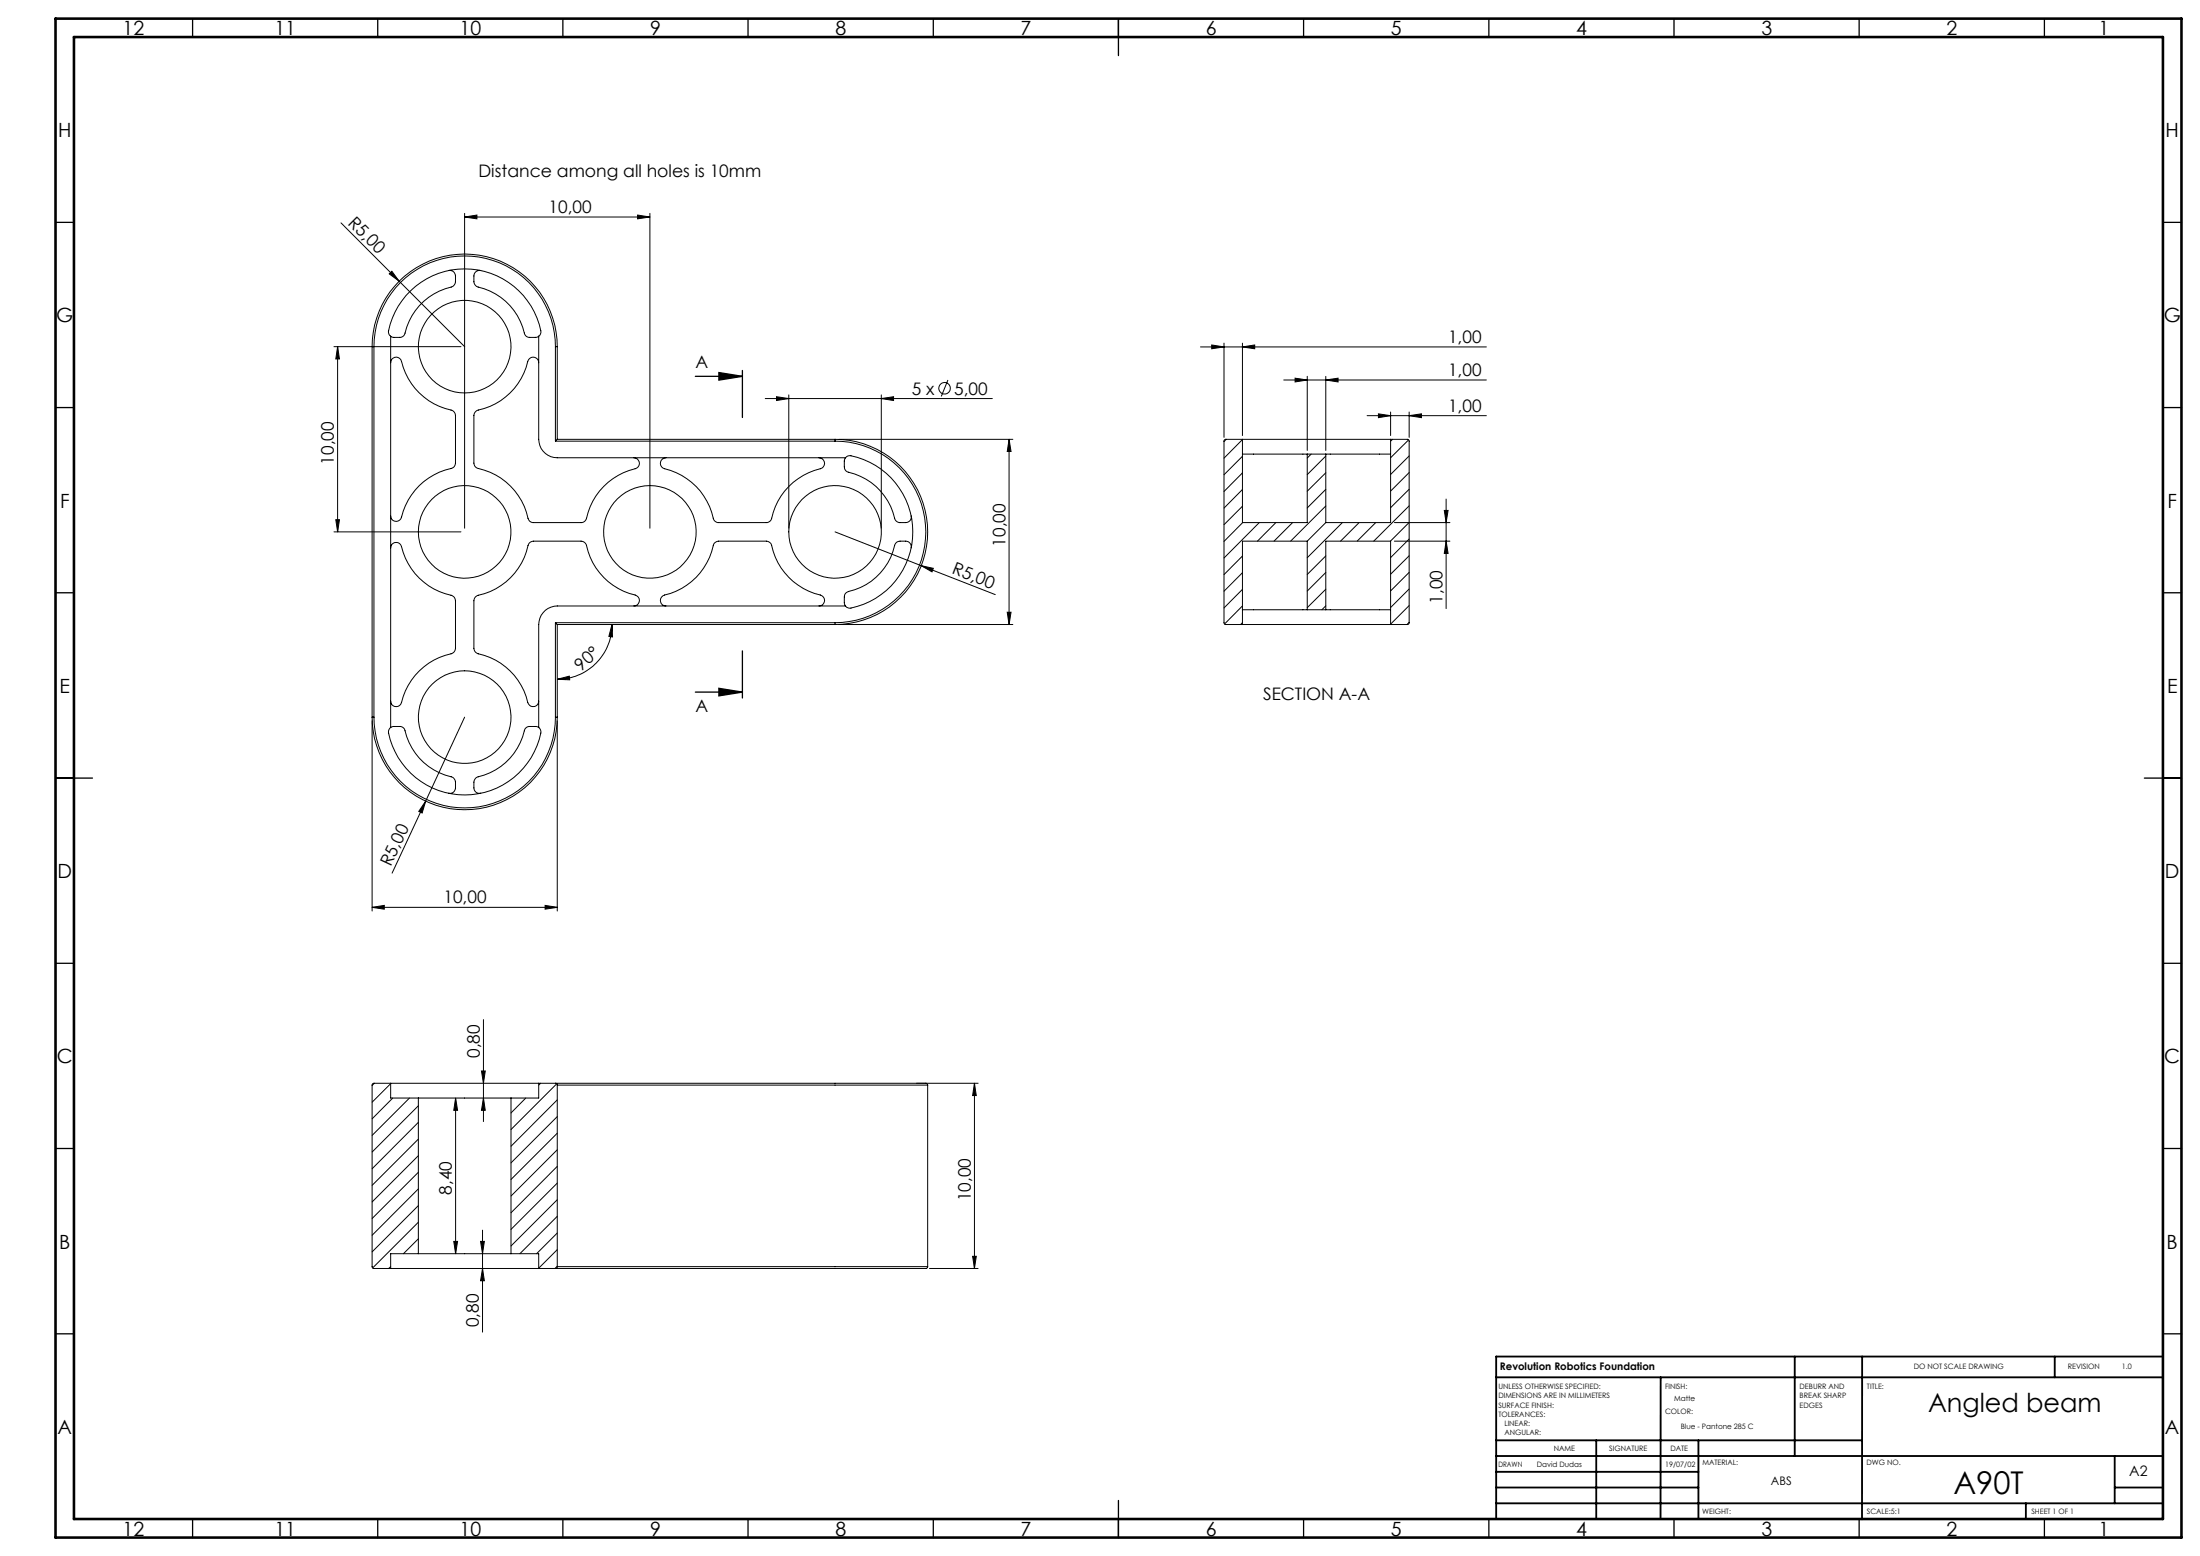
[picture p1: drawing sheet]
<svg xmlns="http://www.w3.org/2000/svg" width="594mm" height="420mm" viewBox="0 0 594 420" stroke-linecap="round" stroke-linejoin="round" font-family="sans-serif">
<g fill="none" stroke="#000" stroke-width=".27">
<path d="M125.4 58.6l3.4-.6v1.1zM125.4 57.6v85M125.4 58.6h50.1M172.2 58l3.3 .6-3.3 .5zM175.5 57.6v85M92.1 60.2l15.7 15.7M105.1 73.9l.7-.7 2 2.7zM107.8 75.9l17.6 17.7M121.1 73a1.54 1.54 0 0 1 1.9 1.5v1.5a1.59 1.59 0 0 1-1.2 1.5 16.8 16.8 0 0 0-12.6 12.9l-.3 .4-.7 .3h-2l-.7-.3M129.8 73a1.54 1.54 0 0 0-1.8 1.5v1.5a1.59 1.59 0 0 0 1.1 1.5 16.8 16.8 0 0 1 12.6 12.9l.4 .4 .7 .3h2l.7-.3M90.2 93.6h34.3M91.2 93.6v50"/>
<path d="M91.2 93.6l.5 3.3h-1zM100.5 93.6h.5M100.5 93.6a25 25 0 0 1 25-25 25 25 0 0 1 25 25M100.5 93.6v100M101 93.6a24.5 24.5 0 0 1 24.5-24.5 24.5 24.5 0 0 1 24.5 24.5M101 93.6v100M105.5 90.8a1.52 1.52 0 0 1-.6-1.5 20.9 20.9 0 0 1 20.8-16.7 20.9 20.9 0 0 1 20.3 17.3l-.5 .9M105.5 97.9a1.48 1.48 0 0 1 1.3-1.5 1.48 1.48 0 0 1 1.6 1.2 17.9 17.9 0 0 0 13.8 13.3l.6 .5 .2 .8v12.8a1.48 1.48 0 0 1-1.2 1.5 17.8 17.8 0 0 0-13.6 13.5 1.49 1.49 0 0 1-1.6 .7 1.49 1.49 0 0 1-1.1-1.4M105.5 90.8v105.6M145.5 90.8v27.8a5 5 0 0 0 5 5h77.8M145.5 97.9a1.5 1.5 0 0 0-1.4-1.5 1.5 1.5 0 0 0-1.6 1.2 17.8 17.8 0 0 1-13.8 13.3l-.5 .5-.2 .8v12.8a1.48 1.48 0 0 0 1.2 1.5 18 18 0 0 1 13.6 13.9l.3 .3 .7 .4h13.1a1.48 1.48 0 0 0 1.5-1.2 17.8 17.8 0 0 1 13.5-13.6 1.5 1.5 0 0 0 .7-1.6 1.5 1.5 0 0 0-1.5-1.1M150 93.6h.5"/>
<path d="M150 93.6v25.5M150.5 93.6v25M324.1 93.6h77.2M327.2 93.1l3.3 .5-3.3 .5zM330.5 92.6v25.5M335.5 93.6l3.3-.5v1zM335.5 92.6v25M150 119.1h75.5M150.5 118.6l-.5 .5M150.5 118.6h75M206.6 107.6h61.3M209.7 107.1l3.3 .5-3.3 .5z"/>
<path d="M213 106.6v36M225.5 118.6a25 25 0 0 1 25 25 25 25 0 0 1-25 25M225.5 119.1a24.5 24.5 0 0 1 24.5 24.5 24.5 24.5 0 0 1-24.5 24.5M225.5 118.6v.5M226.4 118.6h47.1M237.9 107.6l3.4-.5v1zM237.9 106.6v36M255.9 102.6l-1.8 4.4M272.5 118.6l.5 3.3h-1zM272.5 118.6v50M331.1 118.6l-.6 .6M335.5 118.7l-5 5"/>
<path d="M335.5 118.6h-4.6l-.4 .4v49.2l.4 .4h4.6M335.5 118.6h40M335.5 118.6v22.5h17.5v-18.5M346.6 102.6h54.7M349.7 102.1l3.3 .5-3.3 .5zM353 101.6v20M358 102.6l3.3-.5v1zM358 101.6v20M369.1 112.2h32.2M372.2 111.7l3.3 .5-3.3 .5zM375.5 118.6h4.6l.4 .4v49.2l-.4 .4h-4.6M375.5 118.6v22.5h-17.5"/>
<path d="M375.5 111.2v6.4M376 118.6l-.5 .5M380.3 118.7l-4.8 4.9M380.5 112.2l3.3-.5v1zM380.5 111.2v6.9M179.8 123.6a1.5 1.5 0 0 0-1.5 1.3 1.5 1.5 0 0 0 1.2 1.6 17.8 17.8 0 0 1 13.3 13.9l1 .7h13.1a1.48 1.48 0 0 0 1.5-1.2 17.8 17.8 0 0 1 13.5-13.6 1.51 1.51 0 0 0 .7-1.6 1.51 1.51 0 0 0-1.5-1.1M228.3 123.6a1.41 1.41 0 0 1 1.5-.6 20.9 20.9 0 0 1 16.7 20.8 20.9 20.9 0 0 1-17.4 20.3l-.8-.5M228.3 123.6l-.3 .8v1.6a1.48 1.48 0 0 0 1.1 1.5 16.9 16.9 0 0 1 12.7 12.9l.5 .5 .7 .2a3 3 0 0 0 2.5-.4l.4-.5 .1-.9M335.5 123.2l-5 4.9M335.5 127.7l-5 5M335.5 132.1l-5 5M335.5 136.6l-5 5"/>
<path d="M335.5 122.6h17.5M353 122.6h5M354 122.6l-1 1M358 123.1l-5 5M358 127.6l-5 5M358 132.1l-5 5M358 136.6l-9.5 9.5M358 122.6h17.5M358 122.6v18.5M380.5 123.1l-5 5M380.5 127.5l-5 5.1M380.5 132.1l-5 4.9"/>
<path d="M380.5 136.5l-9.6 9.6M390 137.8h1l-.5 3.3zM390.5 134.7v29.6M90.2 143.6h34.3M90.7 140.3h1l-.5 3.3zM105.5 147.9a1.48 1.48 0 0 1 1.3-1.5 1.48 1.48 0 0 1 1.6 1.1 18 18 0 0 0 13.8 13.4l.6 .5 .2 .8v12.8a1.56 1.56 0 0 1-1.2 1.5 17.8 17.8 0 0 0-13.6 13.5 1.48 1.48 0 0 1-1.6 .7 1.48 1.48 0 0 1-1.1-1.5M225.5 143.6l43.2 16.9M246 147.9a1.53 1.53 0 0 0-1.5-1.8h-1.5a1.48 1.48 0 0 0-1.5 1.1 16.8 16.8 0 0 1-12.8 12.7l-.6 .5-.1 .7v1.7l.3 .8M248.7 152.7l3.3 .7-.4 1zM335.5 150.1l-5 5M335.5 154.6l-5 5M335.5 159.1l-5 5"/>
<path d="M335.5 141.1l-5 5M340 141.1l-9.5 9.5M344.5 141.1l-5 5M349 141.1l-5 5M353 146.1h-17.5v22.5M353 146.1v18.5M358 141.1l-5 5M358 150.1l-5 5M358 154.5l-5 5M358 159l-5 5M362.4 141.1l-9.4 9.4M367 141.1l-5.1 5"/>
<path d="M371.4 141.1l-5 5M375.5 146.1v22.5M375.5 146.1h-17.5v18.5M376.5 141.1h15M376.5 146.1h15M380.5 141l-5.1 5.1M380.5 145.5l-5 5M380.5 150l-5 5M380.5 154.5l-5 5M380.5 159l-5 5M390.5 146.1l.5 3.3h-1zM150 168.1l.5 .5"/>
<path d="M150 168.1h75.5M150 168.1v25.5M150.5 168.6v25M150.5 168.6h75M165.2 168.6l.2 3.3-1-.1zM165.2 168.6a14.8 14.8 0 0 1-14.7 14.8M171.1 163.6a1.5 1.5 0 0 0 1.5-1.4 1.5 1.5 0 0 0-1.1-1.6 17.9 17.9 0 0 1-13.3-13.8l-.6-.5-.7-.2h-12.9a1.56 1.56 0 0 0-1.4 1.2 17.9 17.9 0 0 1-13.9 13.6l-.5 .5-.2 .8v12.8a1.56 1.56 0 0 0 1.2 1.5 17.8 17.8 0 0 1 13.5 13.5 1.48 1.48 0 0 0 1.7 .7 1.48 1.48 0 0 0 1.1-1.5M179.8 163.6a1.5 1.5 0 0 1-1.5-1.4 1.5 1.5 0 0 1 1.2-1.6 17.8 17.8 0 0 0 13.3-13.8l.5-.5 .7-.2h12.9a1.56 1.56 0 0 1 1.5 1.2 17.8 17.8 0 0 0 13.5 13.5 1.49 1.49 0 0 1 .7 1.7 1.49 1.49 0 0 1-1.5 1.1M225.5 168.1v.5M226.4 168.6h47.1M228.3 163.6h-77.8a5 5 0 0 0-5 5v27.8M272 165.3h1l-.5 3.3z"/>
<path d="M335.5 163.6l-4.9 4.8M335.5 168.1l-.5 .5M335.5 164.6h17.5M335.5 168.6h40M353 164.6h5M358 163.5l-1.1 1.1M358 164.6h17.5M380.5 163.5l-5 5M380.5 168l-.6 .6M100.5 193.6h.5M100.5 193.6a25 25 0 0 0 25 25 25 25 0 0 0 25-25M100.5 194.6v51.3"/>
<path d="M101 193.6a24.5 24.5 0 0 0 24.5 24.5 24.5 24.5 0 0 0 24.5-24.5M105.5 196.4a1.54 1.54 0 0 0-.6 1.5 20.9 20.9 0 0 0 20.8 16.7 20.9 20.9 0 0 0 20.3-17.3l-.5-.9M105.5 196.4l.7-.3h1.7a1.41 1.41 0 0 1 1.5 1.2 16.8 16.8 0 0 0 12.9 12.5l.5 .6 .2 .7a3 3 0 0 1-.3 2.5l-.6 .4-1 .1M125.4 193.6l-10.5 22.6M145.5 196.4l-.7-.3h-1.8a1.41 1.41 0 0 0-1.4 1.2 16.8 16.8 0 0 1-12.9 12.5l-.5 .6-.2 .7a3 3 0 0 0 .3 2.5l.5 .4 1 .1M150 193.6h.5M150.5 194.6v51.3M150.5 183.4l3.2-.9 .1 1zM114.9 216.2l-.9 3.2-.9-.4zM114.9 216.2l-9 19.5M100.5 244.9l3.3-.5v1zM100.5 244.9h50"/>
<path d="M147.2 244.4l3.3 .5-3.3 .5zM130.5 275.2v27.5M101.1 292.4l-.6 .6M105.5 292.5l-5 5M105.5 292.4h-4.6l-.4 .4v49.2l.4 .4h4.6M105.5 292.4h40M105.5 292.4v4h7.5M106 296.4l-5.5 5.6M110.6 296.4l-10.1 10.1M113 298.5l-12.5 12.5M113 296.4h25M113 296.4v42"/>
<path d="M123 296.4v42M123 296.4l.5 3.3h-1zM130 289.1h1l-.5 3.3zM130.5 296.4l.5 3.3h-1zM138 296.4v42M142 296.4l-4 4M145.5 292.4h104.5l.5 .5M145.5 292.4v4h-7.5M146 292.4l-.5 .5M150 292.4l.3 .1 .2 .4M150.3 292.5l-12.3 12.4M150.5 296.9l-12.5 12.5"/>
<path d="M150.5 292.9h100M150.5 292.9v49M247.5 292.4h16.6M250.5 292.9v49M263.1 292.4l.5 3.3h-1zM263.1 292.4v50M113 302.9l-12.5 12.6M113 307.5l-12.5 12.5M113 311.9l-12.5 12.5M113 316.4l-12.5 12.5M150.5 301.4l-12.5 12.5M150.5 305.9l-12.5 12.5"/>
<path d="M150.5 310.4l-12.5 12.4M150.5 314.8l-12.5 12.6M150.5 319.4l-12.5 12.4M113 320.9l-12.5 12.5M113 325.4l-12.5 12.5M113 329.9l-12.4 12.3M113 334.4l-4.1 4M113 338.4h25M113 338.4h-7.5v4M122.5 335.1h1l-.5 3.3zM129.8 335.1h1l-.5 3.3zM130.3 332.1v27.5"/>
<path d="M138 338.4h7.5v4M150.5 323.8l-12.5 12.5M150.5 328.3l-10.1 10.1M150.5 332.8l-5.6 5.6M150.5 337.3l-5 5M262.6 339.1h1l-.5 3.3zM105.5 341.9l-.5 .5M105.5 342.4h40M130.3 342.4l.5 3.3h-1zM150.5 341.8l-.6 .6M150.5 341.9l-.2 .3-.3 .2M150.5 341.9h100"/>
<path d="M250.5 341.9l-.5 .5h-104.5M251 342.4h13.1"/>
<circle cx="125.5" cy="93.6" r="12.5"/>
<circle cx="255" cy="104.8" r="1.56"/>
<circle cx="125.5" cy="143.6" r="12.5"/>
<circle cx="175.5" cy="143.6" r="12.5"/>
<circle cx="225.5" cy="143.6" r="12.5"/>
<circle cx="125.5" cy="193.6" r="12.5"/>
</g>
<g fill="none" stroke="#000" stroke-width=".35">
<path d="M52 5v5M102 5v5M152 5v5M202 5v5M252 5v5M302 5v10M352 5v5M402 5v5M452 5v5M502 5v5M552 5v5M15 60h5"/>
<path d="M584 60h5M200.4 100v12.7M15 110h5M187.7 101.6h12.7M194.1 100.6l6.3 1-6.3 1zM584 110h5M15 160h5M200.4 175.7v12.7M584 160h5M187.7 186.8h12.7M194.1 185.8l6.3 1-6.3 1zM15 210h10"/>
<path d="M579 210h10M15 260h5M584 260h5M15 310h5M584 310h5M15 360h5M584 360h5M52 410v5M102 410v5M152 410v5M202 410v5M252 410v5"/>
<path d="M302 405v10M352 410v5M402 410v5M452 410v5M502 410v5M552 410v5"/>
</g>
<g fill="none" stroke="#000" stroke-width=".5">
<path d="M404 371.8h180M448.4 371.8l-.1 38.3M484.6 366.2v26.8M502.8 366.2l-.1 43.9M554.8 366.2v5.6M584 366.2h-180v43.8M404 388.8h98.8M404 397.3h54.6M404 393h180M431 388.8v21.2M458.6 388.8v21.2M571 393v12.8"/>
<path d="M404 405.8h180M404 401.5h54.6M547 405.8v4.2M571 401.5h13"/>
</g>
<path d="M15 5h574v410h-574zM20 10h564v400h-564z" fill="none" stroke="#000" stroke-width=".7"/>
<g fill="#000">
<path d="M105.1 73.9l.7-.7 2 2.7zM248.7 152.7l3.3 .7-.4 1zM114.9 216.2l-.9 3.2-.9-.4z"/>
<path d="M125.4 58.6l3.4-.6v1.1zM172.2 58l3.3 .6-3.3 .5z"/>
<path d="M91.2 93.6l.5 3.3h-1zM90.7 140.3h1l-.5 3.3zM263.1 292.4l.5 3.3h-1zM262.6 339.1h1l-.5 3.3zM123 296.4l.5 3.3h-1zM122.5 335.1h1l-.5 3.3zM130 289.1h1l-.5 3.3zM130.5 296.4l.5 3.3h-1zM129.8 335.1h1l-.5 3.3zM130.3 342.4l.5 3.3h-1z"/>
<path d="M327.2 93.1l3.3 .5-3.3 .5zM335.5 93.6l3.3-.5v1z"/>
<path d="M194.1 100.6l6.3 1-6.3 1zM194.1 185.8l6.3 1-6.3 1z"/>
<path d="M349.7 102.1l3.3 .5-3.3 .5zM358 102.6l3.3-.5v1z"/>
<path d="M372.2 111.7l3.3 .5-3.3 .5zM380.5 112.2l3.3-.5v1z"/>
<path d="M390 137.8h1l-.5 3.3zM390.5 146.1l.5 3.3h-1z"/>
<path d="M272 165.3h1l-.5 3.3zM272.5 118.6l.5 3.3h-1z"/>
<path d="M150.5 183.4l3.2-.9 .1 1zM165.2 168.6l.2 3.3-1-.1z"/>
<path d="M100.5 244.9l3.3-.5v1zM147.2 244.4l3.3 .5-3.3 .5zM209.7 107.1l3.3 .5-3.3 .5zM237.9 107.6l3.4-.5v1z"/>
</g>
<text font-size="8.5" x="527.4" y="403.2">A90T</text>
<text font-size="7.1" x="520.6" y="381">Angled beam</text>
<g font-size="5.3">
<text x="33.1" y="9.5">12</text>
<text x="74.1" y="9.5">11</text>
<text x="124.1" y="9.5">10</text>
<text x="175.6" y="9.5">9</text>
<text x="225.6" y="9.5">8</text>
<text x="275.6" y="9.5">7</text>
<text x="325.6" y="9.5">6</text>
<text x="375.6" y="9.5">5</text>
<text x="425.6" y="9.5">4</text>
<text x="475.6" y="9.5">3</text>
<text x="525.6" y="9.5">2</text>
<text x="566.6" y="9.5">1</text>
<text x="15.7" y="37">H</text>
<text x="584.7" y="37">H</text>
<text x="15.2" y="87">G</text>
<text x="584.2" y="87">G</text>
<text x="16.2" y="137">F</text>
<text x="585.2" y="137">F</text>
<text x="16.1" y="187">E</text>
<text x="585.1" y="187">E</text>
<text x="15.5" y="237">D</text>
<text x="584.5" y="237">D</text>
<text x="15.4" y="287">C</text>
<text x="584.4" y="287">C</text>
<text x="16" y="337">B</text>
<text x="585" y="337">B</text>
<text x="15.5" y="387">A</text>
<text x="584.5" y="387">A</text>
<text x="33.1" y="414.5">12</text>
<text x="74.1" y="414.5">11</text>
<text x="124.1" y="414.5">10</text>
<text x="175.6" y="414.5">9</text>
<text x="225.6" y="414.5">8</text>
<text x="275.6" y="414.5">7</text>
<text x="325.6" y="414.5">6</text>
<text x="375.6" y="414.5">5</text>
<text x="425.6" y="414.5">4</text>
<text x="475.6" y="414.5">3</text>
<text x="525.6" y="414.5">2</text>
<text x="566.6" y="414.5">1</text>
</g>
<g font-size="4.7">
<text x="129.2" y="47.7">Distance among all holes is 10mm</text>
<text x="148.1" y="57.5">10,00</text>
<text x="93.7" y="60.4" transform="rotate(45 93.7 60.4)">R5,00</text>
<text x="391" y="92.6">1,00</text>
<text x="187.8" y="99.3">A</text>
<text x="391" y="101.5">1,00</text>
<text x="246.2" y="106.5">5 x</text>
<text x="257.6" y="106.5">5,00</text>
<text x="391" y="111.2">1,00</text>
<text x="90.2" y="125.4" transform="rotate(-90 90.2 125.4)">10,00</text>
<text x="271.5" y="147.6" transform="rotate(-90 271.5 147.6)">10,00</text>
<text x="256.8" y="154.7" transform="rotate(21 256.8 154.7)">R5,00</text>
<text x="389.5" y="162.9" transform="rotate(-90 389.5 162.9)">1,00</text>
<text x="156.8" y="181.3" transform="rotate(-41 156.8 181.3)">90°</text>
<text x="341" y="188.8">SECTION A-A</text>
<text x="187.8" y="192.2">A</text>
<text x="105.5" y="234.1" transform="rotate(-65 105.5 234.1)">R5,00</text>
<text x="119.7" y="243.9">10,00</text>
<text x="129.5" y="285.6" transform="rotate(-90 129.5 285.6)">0,80</text>
<text x="122" y="322.5" transform="rotate(-90 122 322.5)">8,40</text>
<text x="262.1" y="324.3" transform="rotate(-90 262.1 324.3)">10,00</text>
<text x="129.3" y="358.3" transform="rotate(-90 129.3 358.3)">0,80</text>
</g>
<text font-size="3.9" x="574.9" y="398.5">A2</text>
<text font-size="3.2" x="478.2" y="400.9">ABS</text>
<text font-size="2.8" x="405" y="369.9">Revolution Robotics Foundation</text>
<g font-size="2">
<text x="516.7" y="369.6">DO NOT SCALE DRAWING</text>
<text x="558.3" y="369.6">REVISION</text>
<text x="572.9" y="369.6">1.0</text>
<text x="404.6" y="374.9">UNLESS OTHERWISE SPECIFIED:</text>
<text x="404.6" y="377.4">DIMENSIONS ARE IN MILLIMETERS</text>
<text x="449.6" y="374.9">FINISH:</text>
<text x="485.9" y="374.9">DEBURR AND</text>
<text x="485.9" y="377.4">BREAK SHARP</text>
<text x="504.1" y="374.9">TITLE:</text>
<text x="404.6" y="379.9">SURFACE FINISH:</text>
<text x="404.6" y="382.4">TOLERANCES:</text>
<text x="449.6" y="381.8">COLOR:</text>
<text x="452" y="378.3">Matte</text>
<text x="485.9" y="379.9">EDGES</text>
<text x="406.2" y="384.9">LINEAR:</text>
<text x="406.2" y="387.4">ANGULAR:</text>
<text x="453.8" y="385.7">Blue - Pantone 285 C</text>
<text x="404.6" y="396">DRAWN</text>
<text x="414.9" y="396">David Dudas</text>
<text x="419.5" y="391.8">NAME</text>
<text x="434.5" y="391.7">SIGNATURE</text>
<text x="449.6" y="395.9">19/07/02</text>
<text x="451" y="391.7">DATE</text>
<text x="459.6" y="395.5">MATERIAL:</text>
<text x="504" y="395.5">DWG NO.</text>
<text x="459.6" y="408.5">WEIGHT:</text>
<text x="504.1" y="408.6">SCALE:5:1</text>
<text x="548.5" y="408.6">SHEET 1 OF 1</text>
</g>
</svg>
